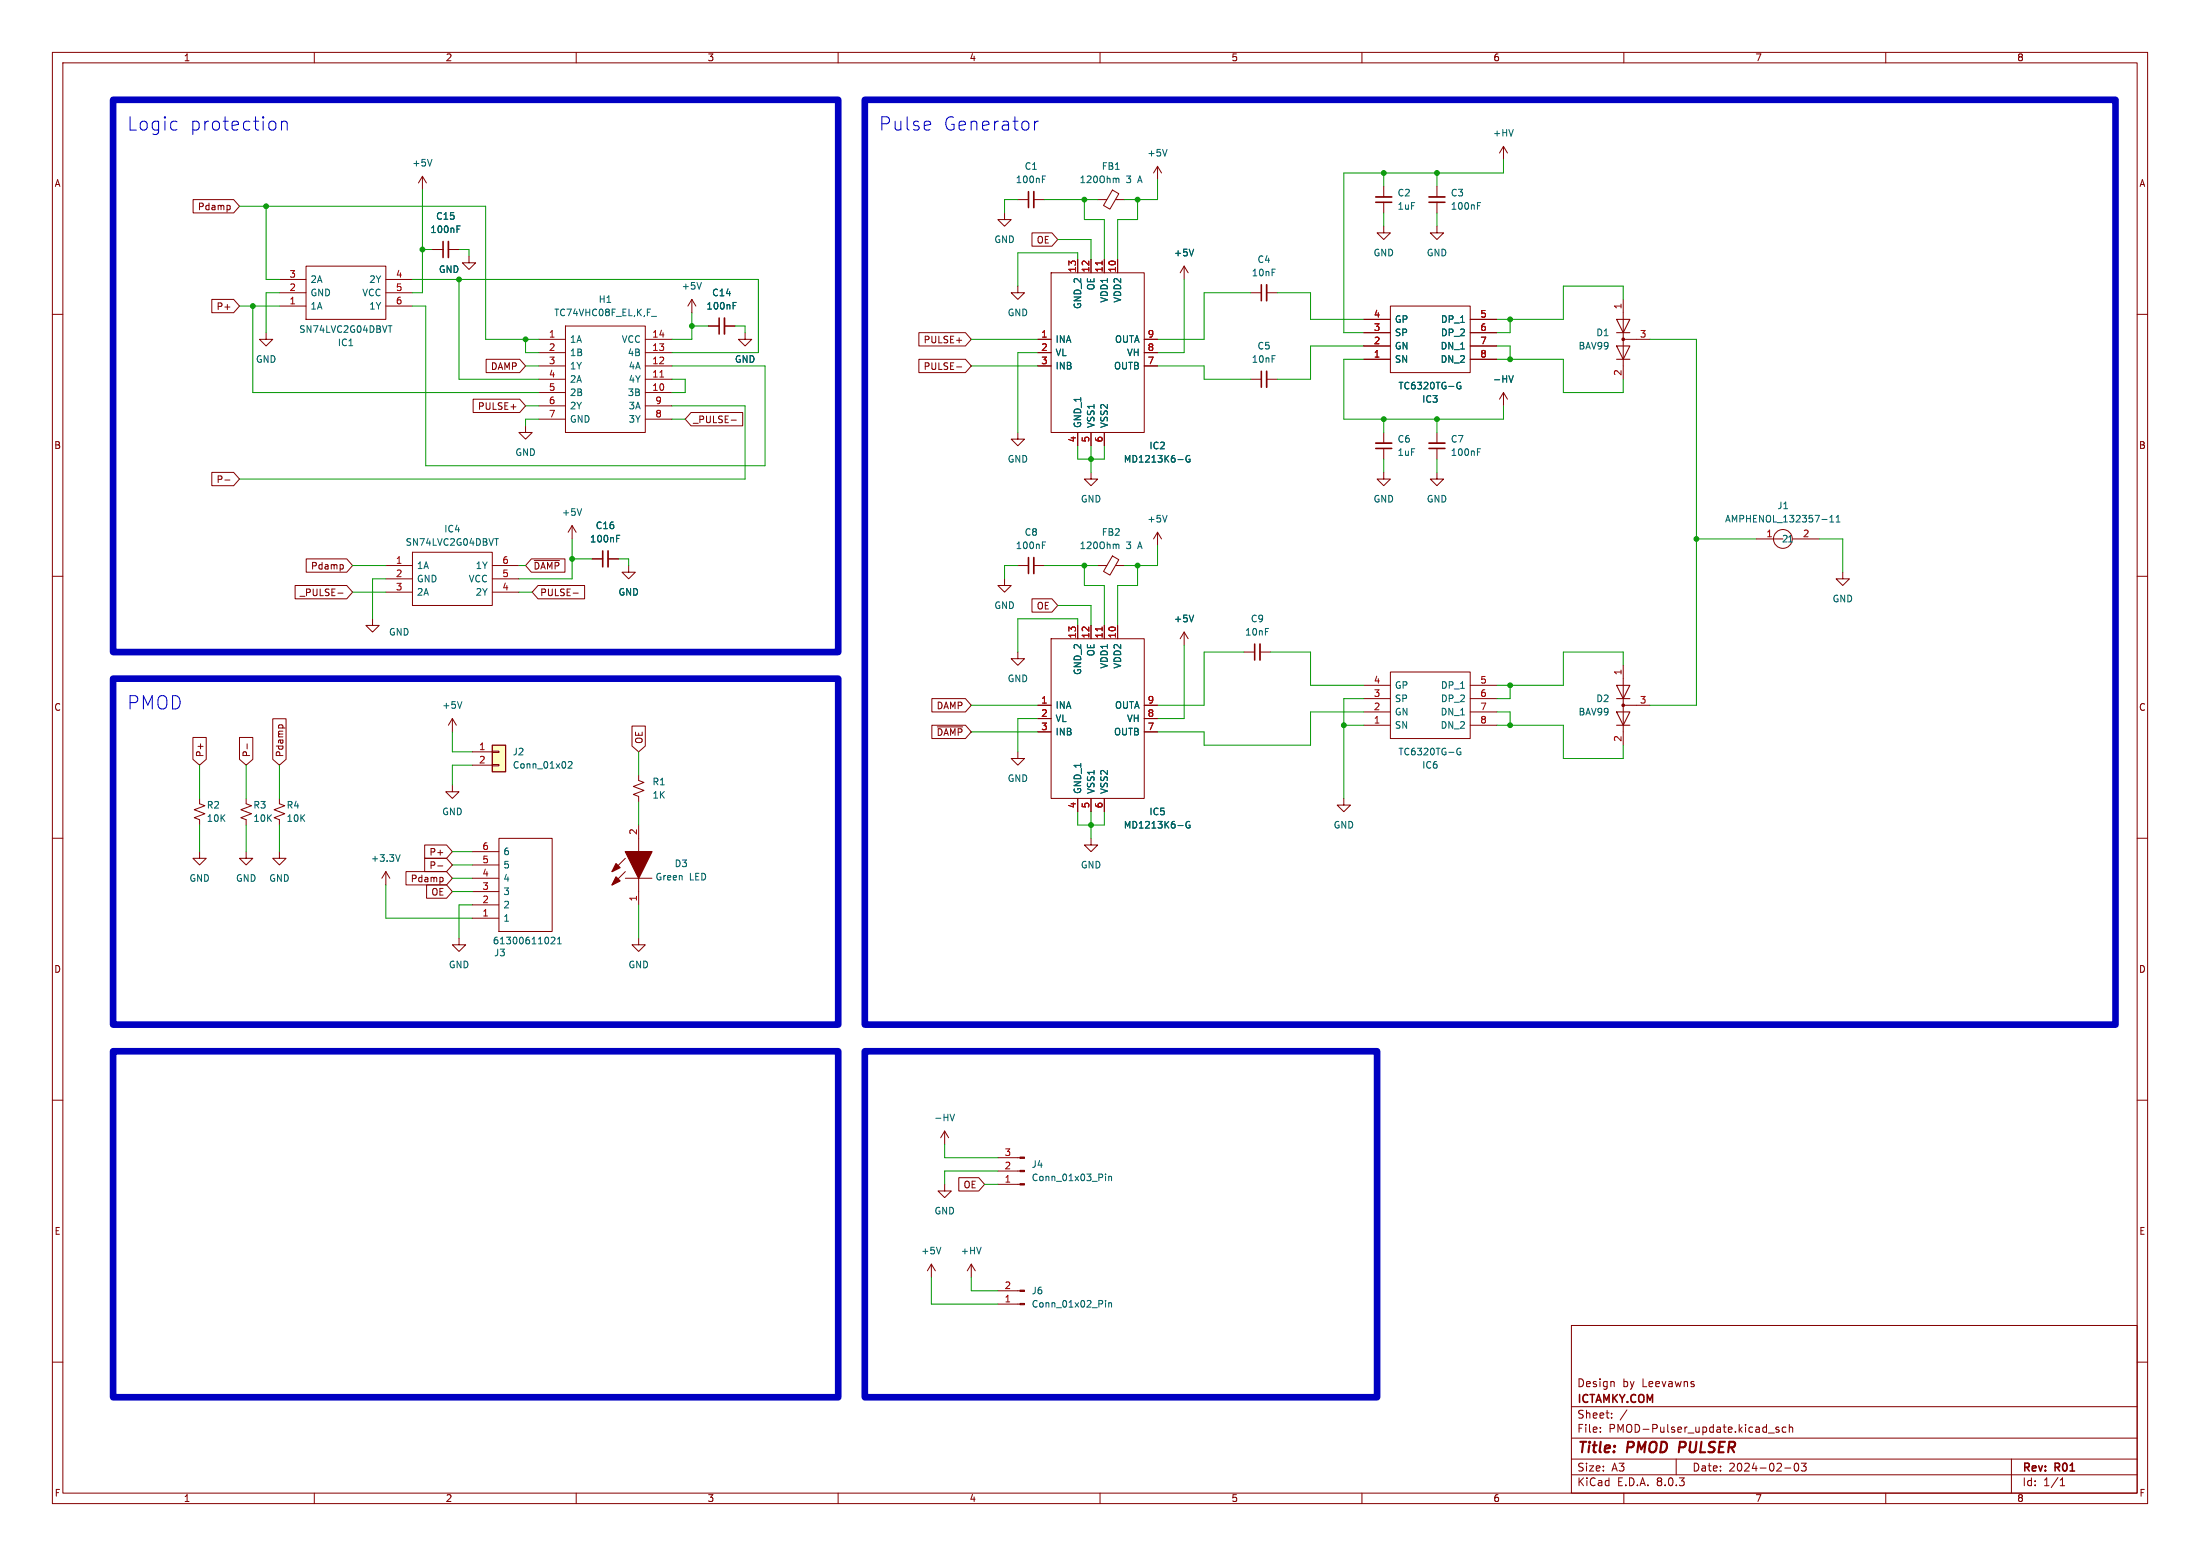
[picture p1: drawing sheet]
<svg xmlns="http://www.w3.org/2000/svg" width="420mm" height="297mm" viewBox="0 0 420 297" stroke-linecap="round" stroke-linejoin="round" font-family="sans-serif">
<g fill="none" stroke="#840000" stroke-width=".19">
<path d="M10 10h400v277h-400zM12 12h396v273h-396zM60 10v2M110 10v2M160 10v2M210 10v2M260 10v2M310 10v2M360 10v2M10 60h2M408 60h2M10 110h2"/>
<path d="M109.2 100.3l-.7 1.3M109.2 100.3v2.6M109.2 100.3l.8 1.3M408 110h2M10 160h2M53.3 152.4v1l1.1 .4-2.1 .8 2.1 .7-2.1 .8 1 .4v1M408 160h2M47 162.6v1.2h1.3l-1.3 1.3-1.3-1.3h1.3M53.3 162.6v1.2h1.3l-1.3 1.3-1.2-1.3h1.2M73.7 166.4l-.8 1.2M73.7 166.4v2.5M73.7 166.4l.7 1.2"/>
<path d="M208.3 160v1.3h1.2l-1.2 1.3-1.3-1.3h1.3M10 210h2M408 210h2M180.3 226.1v1.2h1.3l-1.3 1.3-1.2-1.3h1.2M10 260h2M177.8 241.3l-.8 1.3M177.8 241.3v2.5M177.8 241.3l.8 1.3M185.4 241.3l-.7 1.3M185.4 241.3v2.5M185.4 241.3l.8 1.3M190.5 246.4h4.2"/>
<path d="M190.5 248.9h4.2M300 253h108v32h-108zM408 260h2M300 278.5h108M300 274.5h108M300 268.5h108M305.5 273.2v.2M305.5 272.5v.1M307.7 270.5v.2M307.7 269.8v.1M307.9 263.7l.3 .2v.8M310.6 269.1l-1.3 1.9"/>
<path d="M320 278.5v3M337.6 273.5h1.1M339.6 272.5l-.4-.1-.2 .2 .1 .2 .5 .2v.3h-.6M340.9 272.5l-.4-.1-.3 .3 .2 .6h.5M341.6 272.5l.2-.1 .4 .1v.9M341.6 271.9v1.5M342.7 279.4l.2-.1a.8 .8 0 0 1 .5 .7 .8 .8 0 0 1-.5 .8 1 1 0 0 1-.2-1.4zM343.9 279.3h.9l-.5 .6 .4 .1v.6l-.2 .2-.6-.2M384 278.5v6.5M60 285v2M110 285v2M160 285v2"/>
<path d="M210 285v2M260 285v2M300 281.5h108M310 285v2M340.7 280.2h1.2M360 285v2M393.3 283.6h.9M393.3 282.5l.4-.4v1.5"/>
</g>
<path d="M320.7 275.2l-.2 2" fill="none" stroke="#840000" stroke-width=".4"/>
<g fill="#840000" stroke="#840000" stroke-width=".19">
<path d="M194.7 246.3h.9v.2h-.9z"/>
<path d="M194.7 248.8h.9v.2h-.9z"/>
</g>
<path d="M111 97.1l-.4 1.3M76.4 163.1l-.4 1.3M179.6 238.1l-.4 1.2M211.1 248.2v.2M211.1 248.7v.8M211.7 248.7v.8M211.7 248.8l.1-.1h.3l.1 .8" fill="none" stroke="#006464" stroke-width=".19"/>
<path d="M94 142.2h2.5v5.1h-2.5z" fill="#ffffc2"/>
<g fill="none" stroke="#840000" stroke-width=".19">
<path d="M36.9 38.1h7.7l1.1 1.3-1.1 1.2h-7.7zM43.8 39.3l.1 .1-.1 .6M80.6 33.7l-.7 1.2M80.6 33.7v2.5M80.6 33.7l.8 1.2M194.3 38.1h2M197.4 38.1h2M209.5 38.1h1.8M212.4 36.3l1.2 .7-1.7 2.9-1.2-.7zM213 38.1h1.6M221 31.8v2.5M221 31.8l-.8 1.2"/>
<path d="M221 31.8l.7 1.2M264.2 35.6v2M264.2 38.6v2M274.3 35.6v2M274.3 38.6v2M287 27.9l-.7 1.3M287 27.9v2.6M287 27.9l.8 1.3M40.4 57.1h4.2l1.1 1.3-1.1 1.3h-4.2zM53.3 58.4h5.1M53.3 55.9h5.1M53.3 53.3h5.1"/>
<path d="M58.4 50.8h15.3v10.2h-15.3zM73.7 58.4h5M73.7 55.9h5M73.7 53.3h5M82.5 47.6h2.1M85.6 47.6h2M89.5 48.9v1.3h1.3l-1.3 1.2-1.2-1.2h1.2M132.1 57.2l-.8 1.2M132.1 57.2v2.5M132.1 57.2l.7 1.2M191.8 40.6v1.3h1.2l-1.2 1.3-1.3-1.3h1.3M194.3 54.6v1.3h1.3l-1.3 1.3-1.3-1.3h1.3"/>
<path d="M197 44.4h3.8l1.1 1.3-1.1 1.3h-3.8zM200.7 52.1h17.7v30.5h-17.7zM205.7 49.5v2.6M208.3 49.5v2.6M210.8 49.5v2.6M213.4 49.5v2.6M226.1 50.8v2.5M226.1 50.8l-.8 1.3M226.1 50.8l.7 1.3M238.8 55.9h2M241.8 55.9h2M264.2 43.2v1.3h1.2l-1.2 1.2-1.3-1.2h1.3"/>
<path d="M265.4 58.4h15.3v12.7h-15.3zM274.3 43.2v1.3h1.3l-1.3 1.2-1.3-1.2h1.3M309.9 57.2v15.2M50.8 63.5v1.3h1.3l-1.3 1.2-1.3-1.2h1.3M90.3 76.2h8.9l1.1 1.3-1.1 1.2h-8.9zM92.8 68.6h6.4l1.1 1.3-1.1 1.2h-6.4zM102.9 64.8h5M102.9 72.4h5M102.9 74.9h5M102.9 69.9h5M102.9 67.3h5M102.9 77.5h5"/>
<path d="M107.9 62.2h15.3v20.4h-15.3zM123.2 64.8h5.1M123.2 72.4h5.1M123.2 74.9h5.1M123.2 69.9h5.1M123.2 67.3h5.1M123.2 77.5h5.1M131.9 78.7h9.9v2.6h-9.9l-1.1-1.3zM135.3 62.2h2M138.3 62.2h2M142.2 63.5v1.3h1.3l-1.3 1.2-1.2-1.2h1.2M175.4 63.5h8.9l1.1 1.3-1.1 1.2h-8.9z"/>
<path d="M175.4 68.6h8.9l1.1 1.3-1.1 1.2h-8.9zM182.6 70h1M198.1 64.8h2.6M198.1 69.9h2.6M198.1 67.3h2.6M218.4 64.8h2.6M218.4 69.9h2.6M218.4 67.3h2.6M238.8 72.4h2M241.8 72.4h2M260.3 68.6h5.1M260.3 66h5.1"/>
<path d="M260.3 63.5h5.1M260.3 61h5.1M280.7 68.6h5M280.7 66h5M280.7 63.5h5M280.7 61h5M287 74.9v2.6M287 74.9l-.7 1.3M287 74.9l.8 1.3M309.9 64.8h5.1M40.4 90.2h4.2l1.1 1.2-1.1 1.3h-4.2zM42.9 91.6h1"/>
<path d="M100.3 81.3v1.3h1.3l-1.3 1.2-1.2-1.2h1.2M102.9 80h5M123.2 80h5.1M139.6 80.2h1M194.3 82.6v1.2h1.3l-1.3 1.3-1.3-1.3h1.3M205.7 82.6v2.5M208.3 90.2v1.2h1.2l-1.2 1.3-1.3-1.3h1.3M208.3 82.6v2.5M210.8 82.6v2.5M264.2 90.2v1.2h1.2l-1.2 1.3-1.3-1.3h1.3M264.2 82.6v2M264.2 85.6v2"/>
<path d="M274.3 90.2v1.2h1.3l-1.3 1.3-1.3-1.3h1.3M274.3 82.6v2M274.3 85.6v2M56.3 111.8h9.9l1.1 1.2-1.1 1.3h-9.9zM58.5 106.7h7.7l1.1 1.3-1.1 1.2h-7.7zM64.5 113.2h1M65.4 107.8l.1 .2-.1 .6M71.1 118.1v1.3h1.3l-1.3 1.3-1.3-1.3h1.3M73.7 108h5M73.7 110.5h5M73.7 113h5M78.7 105.4h15.3v10.2h-15.3z"/>
<path d="M94 108h5.1M94 110.5h5.1M94 113h5.1M101.4 106.7h6.5v2.5h-6.5l-1.1-1.2zM102 107h4.8M102.7 111.8h8.9v2.5h-8.9l-1.1-1.3zM109.4 113.2h1M113 106.7h2.1M116.1 106.7h2M120 108v1.2h1.3l-1.3 1.3-1.3-1.3h1.3M191.8 110.5v1.3h1.2l-1.2 1.2-1.3-1.2h1.3M194.3 108h2"/>
<path d="M197 114.3h3.8l1.1 1.3-1.1 1.2h-3.8zM197.4 108h2M205.7 119.4v2.5M208.3 119.4v2.5M209.5 108h1.8M210.8 119.4v2.5M212.4 106.1l1.2 .7-1.7 3-1.2-.7zM213 108h1.6M213.4 119.4v2.5M221 101.6l-.8 1.3M221 101.6v2.5M221 101.6l.7 1.3"/>
<path d="M335.3 102.9h5.1M342.3 102.9h5M351.8 109.2v1.3h1.3l-1.3 1.3-1.3-1.3h1.3M52.1 137.2h2.5v7.7l-1.3 1.2-1.2-1.2zM53.2 138.5l.2-.1 .5 .1M86.4 137.2l-.8 1.2M86.4 137.2v2.5M86.4 137.2l.7 1.2M120.6 138.6h2.6v3.8l-1.3 1.1-1.3-1.1zM177.9 138.4h6.4l1.1 1.3-1.1 1.3h-6.4zM177.9 133.3h6.4l1.1 1.3-1.1 1.3h-6.4zM178.9 138.7h4.9"/>
<path d="M194.3 124.5v1.2h1.3l-1.3 1.3-1.3-1.3h1.3M198.1 134.6h2.6M198.1 137.2h2.6M198.1 139.7h2.6M200.7 121.9h17.7v30.5h-17.7zM218.4 134.6h2.6M218.4 137.2h2.6M218.4 139.7h2.6M226.1 120.7l-.8 1.2M226.1 120.7v2.5M226.1 120.7l.7 1.2M237.5 124.5h2"/>
<path d="M240.5 124.5h2.1M260.3 138.4h5.1M260.3 135.9h5.1M260.3 133.4h5.1M260.3 130.8h5.1M265.4 128.3h15.3v12.7h-15.3zM280.7 138.4h5M280.7 135.9h5M280.7 133.4h5M280.7 130.8h5M309.9 127v15.2M309.9 134.6h5.1"/>
<path d="M36.8 140.8h2.6v4.1l-1.3 1.2-1.3-1.2zM38.1 152.4v1l1 .4-2 .8 2 .7-2 .8 1 .4v1M45.7 140.8h2.6v4.1l-1.3 1.2-1.3-1.2zM47 152.4v1l1 .4-2 .8 2 .7-2 .8 1 .4v1M47.2 142v.9M86.4 149.9v1.2h1.2l-1.2 1.3-1.3-1.3h1.3M90.2 143.5h3.8M90.2 146.1h3.8M94 145.9h1.2v.3h-1.2zM94 143.4h1.2v.2h-1.2zM121.9 148v1l1 .4-2 .7 2 .8-2 .7 1 .4v1M121.9 157.5v5.1"/>
<path d="M194.3 143.5v1.3h1.3l-1.3 1.3-1.3-1.3h1.3M205.7 152.4v2.5M208.3 152.4v2.5M210.8 152.4v2.5M256.5 152.4v1.3h1.3l-1.3 1.2-1.2-1.2h1.2M38.1 162.6v1.2h1.3l-1.3 1.3-1.3-1.3h1.3M77.5 166.4h7.7l1.2 1.2-1.2 1.3h-7.7zM81.1 163.8h4.1l1.2 1.3-1.2 1.3h-4.1zM81.1 161.3h4.1l1.2 1.3-1.2 1.2h-4.1zM81.4 168.9h3.8l1.2 1.3-1.2 1.3h-3.8zM83.6 165.3h.9M84.5 167.5l.1 .2-.1 .5"/>
<path d="M87.6 179.1v1.2h1.3l-1.3 1.3-1.2-1.3h1.2M90.2 167.6h5M90.2 175.3h5M90.2 172.7h5M90.2 170.2h5M90.2 165.1h5M90.2 162.6h5M95.2 160h10.2v17.8h-10.2zM119.4 167.6h5.1M119.4 166.4l-2.6 2.5M119.4 163.8l-2.6 2.6M121.9 179.1v1.2h1.3l-1.3 1.3-1.3-1.3h1.3"/>
<path d="M121.9 167.6v5.1M180.3 215.9l-.7 1.3M180.3 215.9v2.5M180.3 215.9l.8 1.3M183 224.8h3.8l1.2 1.3-1.2 1.2h-3.8zM190.5 221h4.2M190.5 223.5h4.2M190.5 226.1h4.2"/>
<circle cx="340.4" cy="102.9" r="1.8"/>
</g>
<path d="M94 142.2h2.5v5.1h-2.5z" fill="none" stroke="#840000" stroke-width=".25"/>
<g fill="none" stroke="#006464" stroke-width=".19">
<path d="M82.5 30.4l-.5 1.3M199 34.2h.4M199 33.6h.6M213.2 34l.4 .2v.7M222.8 28.5l-.4 1.3M282.1 39.3h.4M282.1 38.7h.6M87.2 43.7h.5M87.2 43.1h.6M133.9 53.9l-.4 1.3M139.9 58.3h.5M139.9 57.7h.7"/>
<path d="M227.9 47.6l-.4 1.2M74.1 62.2h.7M124.4 60.4h.9M278.8 73a.59 .59 0 0 0-.7 .6 .59 .59 0 0 0 .7 .6l.1-.5h-.3M288.9 71.7l-.4 1.3M222.8 98.4l-.4 1.2M224.9 87.7h.9M227.1 87a.59 .59 0 0 0-.7 .6 .59 .59 0 0 0 .7 .5l.1-.4h-.3M282.1 86.3h.4M282.1 85.7h.6M349.3 99.6h.8M349.3 98.7l.4-.3v1.2"/>
<path d="M350.5 99.6h.8M350.5 98.7l.4-.3v1.2M94.4 102.8h.8M117.7 102.8h.4M117.7 102.2h.6M199 104.1h.4M199 103.4h.6M213.2 103.9l.4 .2v.6M227.9 117.4l-.4 1.3M88.2 133.9l-.4 1.3M108.5 145.5l.5-.1 .2 .3-.8 .9h.8M224.9 157.6h.9"/>
<path d="M227.1 156.9a.59 .59 0 0 0-.7 .5 .59 .59 0 0 0 .7 .6l.1-.5h-.3M278.8 142.9a.59 .59 0 0 0-.7 .6 .59 .59 0 0 0 .7 .5l.1-.5h-.3M105.2 179l.5-.1 .2 .4-.7 .9h.7M106.4 179.3l.4-.4v1.3M106.4 180.2h.8M182.2 212.7l-.4 1.2M211.1 224.1v.1M211.1 224.5v.9M211.7 224.5v.9M211.7 224.6l.1-.1 .3 .1 .1 .8"/>
</g>
<g fill="#840000" stroke="#840000" stroke-width=".25">
<path d="M119.4 162.6h5.1l-2.6 5z"/>
<path d="M117.6 167.4l.8 .7-1.6 .8z"/>
<path d="M117.6 164.8l.8 .8-1.6 .8z"/>
</g>
<path d="M308.6 63.5h2.5M308.6 68.6h2.5M308.6 61h2.5l-1.2 2.5zM308.6 66h2.5l-1.2 2.6zM308.6 133.4h2.5M308.6 138.4h2.5M308.6 130.8h2.5l-1.2 2.6zM308.6 135.9h2.5l-1.2 2.5z" fill="none" stroke="#840000" stroke-width=".2"/>
<g fill="#840000" stroke="#840000" stroke-width=".19">
<path d="M194.7 220.9h.9v.2h-.9z"/>
<path d="M194.7 223.4h.9v.2h-.9z"/>
<path d="M194.7 225.9h.9v.3h-.9z"/>
<circle cx="309.9" cy="134.6" r=".25"/>
<circle cx="309.9" cy="64.8" r=".25"/>
</g>
<path d="M197.4 36.6v3M262.6 37.6h3.1M272.8 37.6h3M85.6 46.1v3M241.8 54.4v3M138.3 60.7v3.1M241.8 70.9v3M262.6 84.6h3.1M272.8 84.6h3M116.1 105.2v3M197.4 106.4v3.1M240.5 122.9v3.1" fill="none" stroke="#840000" stroke-width=".33"/>
<path d="M196.3 36.6v3M262.6 38.6h3.1M272.8 38.6h3M84.6 46.1v3M240.8 54.4v3M137.3 60.7v3.1M240.8 70.9v3M262.6 85.6h3.1M272.8 85.6h3M115.1 105.2v3M196.3 106.4v3.1M239.5 122.9v3.1" fill="none" stroke="#840000" stroke-width=".3"/>
<path d="M210.4 49.8v.8M126 72h.7M210.4 119.7v.7" fill="none" stroke="#a90000" stroke-width=".19"/>
<path d="M33.5 23.1l.3 .2M33.8 24.7l-.3 .1M52.5 23.4l.2 .2-.2 1M53.7 23.1v1.7M53.7 23.4a.63 .63 0 0 1 1.1 .1v1.3M177.5 23.3l.2 .4-1.3 .3M197.5 23.1v1.7M198.2 23.1a.65 .65 0 0 0-.7 .5" fill="none" stroke="#0000c2" stroke-width=".19"/>
<path d="M21.6 19.1h138.4v105.4h-138.4zM165.1 19.1h238.8v176.5h-238.8zM21.6 129.5h138.4v66.1h-138.4zM21.6 200.7h138.4v66h-138.4zM165.1 200.7h97.8v66h-97.8z" fill="none" stroke="#0000c2" stroke-width="1.3"/>
<g fill="none" stroke="#009600" stroke-width=".19">
<path d="M45.7 39.4h47v25.4h10.2M50.8 39.4v13.9h2.5M80.6 36.2v19.7h-1.9M194.3 38.1h-2.5v2.5M199.4 38.1h10.1M207 38.1v3.8h3.8v7.6M217.2 38.1v3.8h-3.8v7.6M221 34.3v3.8h-6.4M264.2 33v2.6M274.3 33v2.6M287 30.5v2.5h-30.5v30.5h3.8M45.7 58.4h7.6"/>
<path d="M48.3 58.4v16.5h54.6M53.3 55.9h-2.5v7.6M78.7 53.3h66.1v14h-16.5M78.7 58.4h2.6v30.5h64.7v-19h-17.7M80.6 47.6h1.9M87.6 53.3v19.1h15.3M87.6 47.6h1.9v1.3M132.1 59.7v5.1h-3.8M201.9 45.7h6.4v3.8M205.7 49.5v-1.2h-11.4v6.3M226.1 53.3v14h-5.1M238.8 55.9h-8.9v8.9h-8.9"/>
<path d="M243.8 55.9h6.4v5.1h10.1M264.2 40.6v2.6M274.3 40.6v2.6M309.9 57.2v-2.6h-11.5v6.4h-12.7M100.3 64.8v2.5h2.6M100.3 77.5h2.6M100.3 69.9h2.6M128.3 72.4h2.5v2.5h-2.5M128.3 77.5h13.9v13.9h-96.5M132.1 62.2h3.2M140.3 62.2h1.9v1.3M185.4 64.8h12.7"/>
<path d="M185.4 69.9h12.7M198.1 67.3h-3.8v15.3M221 69.9h8.9v2.5h8.9M260.3 68.6h-3.8v11.4h30.5v-2.5M260.3 66h-10.1v6.4h-6.4M285.7 68.6h12.7v6.3h11.5v-2.5M285.7 66h2.6v2.6M288.3 61v2.5h-2.6M315 64.8h8.8v69.8h-8.8M102.9 80h-2.6v1.3M128.3 80h2.5M205.7 85.1v2.5h5.1v-2.5"/>
<path d="M208.3 85.1v5.1M264.2 80v2.6M264.2 87.6v2.6M274.3 80v2.6M274.3 87.6v2.6M67.3 108h6.4M67.3 113h6.4M73.7 110.5h-2.6v7.6M99.1 108h1.2M99.1 113h2.5M109.2 106.7h3.8M109.2 102.9v7.6h-10.1"/>
<path d="M118.1 106.7h1.9v1.3M194.3 108h-2.5v2.5M199.4 108h10.1M201.9 115.6h6.4v3.8M205.7 119.4v-1.3h-11.4v6.4M207 108v3.8h3.8v7.6M217.2 108v3.8h-3.8v7.6M221 104.1v3.9h-6.4M323.8 102.9h11.5M347.3 102.9h4.5v6.3M86.4 139.7v3.8h3.8M185.4 134.6h12.7"/>
<path d="M185.4 139.7h12.7M198.1 137.2h-3.8v6.3M226.1 123.2v14h-5.1M237.5 124.5h-7.6v10.1h-8.9M242.6 124.5h7.6v6.3h10.1M256.5 138.4h3.8M260.3 135.9h-10.1v6.3h-20.3v-2.5h-8.9M260.3 133.4h-3.8v19M285.7 138.4h12.7v6.4h11.5v-2.6M285.7 135.9h2.6v2.5M288.3 130.8v2.6h-2.6M309.9 127v-2.5h-11.5v6.3h-12.7"/>
<path d="M38.1 146.1v6.3M38.1 157.5v5.1M47 146.1v6.3M47 157.5v5.1M53.3 146.1v6.3M53.3 157.5v5.1M90.2 146.1h-3.8v3.8M121.9 143.5v4.5M121.9 153v4.5M205.7 154.9v2.6h5.1v-2.6M208.3 154.9v5.1M73.7 168.9v6.4h16.5"/>
<path d="M86.4 170.2h3.8M86.4 167.6h3.8M86.4 165.1h3.8M86.4 162.6h3.8M90.2 172.7h-2.6v6.4M121.9 172.7v6.4M180.3 218.4v2.6h10.2M188 226.1h2.5M190.5 223.5h-10.2v2.6M177.8 243.8v5.1h12.7M185.4 243.8v2.6h5.1"/>
</g>
<g fill="#009600" stroke="#009600" stroke-width=".19">
<circle cx="50.8" cy="39.4" r=".46"/>
<circle cx="48.3" cy="58.4" r=".46"/>
<circle cx="80.6" cy="47.6" r=".46"/>
<circle cx="207" cy="38.1" r=".46"/>
<circle cx="217.2" cy="38.1" r=".46"/>
<circle cx="109.2" cy="106.7" r=".46"/>
<circle cx="208.3" cy="87.6" r=".46"/>
<circle cx="132.1" cy="62.2" r=".46"/>
<circle cx="87.6" cy="53.3" r=".46"/>
<circle cx="100.3" cy="64.8" r=".46"/>
<circle cx="208.3" cy="157.5" r=".46"/>
<circle cx="217.2" cy="108" r=".46"/>
<circle cx="207" cy="108" r=".46"/>
<circle cx="274.3" cy="33" r=".46"/>
<circle cx="264.2" cy="33" r=".46"/>
<circle cx="264.2" cy="80" r=".46"/>
<circle cx="274.3" cy="80" r=".46"/>
<circle cx="323.8" cy="102.9" r=".46"/>
<circle cx="288.3" cy="130.8" r=".46"/>
<circle cx="288.3" cy="138.4" r=".46"/>
<circle cx="256.5" cy="138.4" r=".46"/>
<circle cx="288.3" cy="61" r=".46"/>
<circle cx="288.3" cy="68.6" r=".46"/>
</g>
<g font-size="3.5" fill="#0000c2">
<text x="24.1" y="25.2">Logic</text>
<text x="36.1" y="25.2">protection</text>
<text x="167.6" y="25.2">Pulse</text>
<text x="179.9" y="25.2">Generator</text>
<text x="24.1" y="135.6">PMOD</text>
</g>
<g font-size="2.8" fill="#840000">
<text x="301" y="277.9">Title:</text>
<text x="310.6" y="277.9">PMOD</text>
<text x="321.4" y="277.9">PULSER</text>
</g>
<g font-size="2.1" fill="#840000">
<text x="301" y="268.2">ICTAMKY.COM</text>
<text x="301" y="265">Design</text>
<text x="309.7" y="265">by</text>
<text x="313.5" y="265">Leevawns</text>
<text x="301" y="273.7">File:</text>
<text x="301" y="271">Sheet:</text>
<text x="307.1" y="273.7">PMOD-Pulser_update.kicad_sch</text>
<text x="301" y="281.1">Size:</text>
<text x="307.6" y="281.1">A3</text>
<text x="323" y="281.1">Date:</text>
<text x="330" y="281.1">2024-02-03</text>
<text x="386" y="281.3">Rev:</text>
<text x="392.4" y="281.3">R01</text>
<text x="301" y="283.9">KiCad</text>
<text x="308.7" y="283.9">E.D.A.</text>
<text x="316.3" y="283.9">8.0.3</text>
<text x="386" y="283.9">Id:</text>
<text x="390.1" y="283.9">1/1</text>
</g>
<g font-size="1.8" fill="#840000">
<text x="35" y="11.9">1</text>
<text x="85" y="11.9">2</text>
<text x="135" y="11.9">3</text>
<text x="185" y="11.9">4</text>
<text x="235" y="11.9">5</text>
<text x="285" y="11.9">6</text>
<text x="335" y="11.9">7</text>
<text x="385" y="11.9">8</text>
<text x="10.3" y="35.9">A</text>
<text x="408.3" y="35.9">A</text>
<text x="37.7" y="40.3">Pdamp</text>
<text x="197.8" y="46.7">OE</text>
<text x="41.2" y="59.4">P+</text>
<text x="176.2" y="65.7">PULSE+</text>
<text x="93.6" y="70.8">DAMP</text>
<text x="176.2" y="70.8">PULSE-</text>
<text x="91.1" y="78.4">PULSE+</text>
<text x="132.2" y="81">_PULSE-</text>
<text x="10.3" y="85.9">B</text>
<text x="408.2" y="85.9">B</text>
<text x="41.2" y="92.4">P-</text>
<text x="57.2" y="114">_PULSE-</text>
<text x="59.3" y="108.9">Pdamp</text>
<text x="101.8" y="108.9">~{DAMP}</text>
<text x="103" y="114">PULSE-</text>
<text x="197.8" y="116.5">OE</text>
<text x="10.3" y="135.9">C</text>
<text x="178.7" y="135.6">DAMP</text>
<text x="408.2" y="135.9">C</text>
<text x="122.9" y="142.1" transform="rotate(-90 122.9 142.1)">OE</text>
<text x="178.7" y="140.7">~{DAMP}</text>
<text x="39.1" y="144.6" transform="rotate(-90 39.1 144.6)">P+</text>
<text x="47.9" y="144.6" transform="rotate(-90 47.9 144.6)">P-</text>
<text x="54.3" y="144.6" transform="rotate(-90 54.3 144.6)">Pdamp</text>
<text x="81.9" y="166.1">P-</text>
<text x="81.9" y="163.5">P+</text>
<text x="78.3" y="168.6">Pdamp</text>
<text x="82.2" y="171.1">OE</text>
<text x="10.3" y="185.9">D</text>
<text x="408.2" y="185.9">D</text>
<text x="183.8" y="227">OE</text>
<text x="10.3" y="235.9">E</text>
<text x="408.3" y="235.9">E</text>
<text x="10.3" y="285.9">F</text>
<text x="35" y="286.9">1</text>
<text x="85" y="286.9">2</text>
<text x="135" y="286.9">3</text>
<text x="185" y="286.9">4</text>
<text x="235" y="286.9">5</text>
<text x="285" y="286.9">6</text>
<text x="335" y="286.9">7</text>
<text x="385" y="286.9">8</text>
<text x="408.3" y="285.9">F</text>
</g>
<g font-size="1.8" fill="#006464">
<text x="284.9" y="26.3">+HV</text>
<text x="78.6" y="32">+5V</text>
<text x="193.8" y="35.2">100nF</text>
<text x="195.5" y="32.6">C1</text>
<text x="206" y="35.2">120Ohm</text>
<text x="210.2" y="32.6">FB1</text>
<text x="215" y="35.2">3</text>
<text x="217.4" y="35.2">A</text>
<text x="218.9" y="30.1">+5V</text>
<text x="266.7" y="37.7">C2</text>
<text x="266.7" y="40.2">1uF</text>
<text x="276.9" y="37.7">C3</text>
<text x="276.9" y="40.2">100nF</text>
<text x="82.1" y="44.7">100nF</text>
<text x="83.2" y="42.1">C15</text>
<text x="189.7" y="46.6">GND</text>
<text x="83.7" y="52.3">GND</text>
<text x="224" y="49.1">+5V</text>
<text x="238.9" y="52.9">10nF</text>
<text x="240" y="50.4">C4</text>
<text x="262.1" y="49.1">GND</text>
<text x="272.3" y="49.1">GND</text>
<text x="59.2" y="59.3">1A</text>
<text x="59.2" y="56.7">GND</text>
<text x="59.2" y="54.2">2A</text>
<text x="69.1" y="56.7">VCC</text>
<text x="70.4" y="54.2">2Y</text>
<text x="70.4" y="59.3">1Y</text>
<text x="114.2" y="58">H1</text>
<text x="130" y="55.5">+5V</text>
<text x="134.8" y="59.3">100nF</text>
<text x="135.9" y="56.7">C14</text>
<text x="206.6" y="59.1" transform="rotate(-90 206.6 59.1)">GND_2</text>
<text x="209.1" y="55.5" transform="rotate(-90 209.1 55.5)">OE</text>
<text x="211.7" y="57.9" transform="rotate(-90 211.7 57.9)">VDD1</text>
<text x="214.2" y="57.9" transform="rotate(-90 214.2 57.9)">VDD2</text>
<text x="57" y="63.7">SN74LVC2G04DBVT</text>
<text x="105.7" y="60.6">TC74VHC08F_EL,K,F_</text>
<text x="108.7" y="65.6">1A</text>
<text x="118.6" y="65.6">VCC</text>
<text x="192.3" y="60.6">GND</text>
<text x="201.4" y="65.6">INA</text>
<text x="212.8" y="65.6">OUTA</text>
<text x="266.2" y="64.4">SP</text>
<text x="266.2" y="61.8">GP</text>
<text x="275" y="61.8">DP_1</text>
<text x="275" y="64.4">DP_2</text>
<text x="304.6" y="64.4">D1</text>
<text x="48.8" y="69.4">GND</text>
<text x="64.4" y="66.3">IC1</text>
<text x="108.7" y="68.2">1B</text>
<text x="108.7" y="70.7">1Y</text>
<text x="119.7" y="68.2">4B</text>
<text x="119.9" y="70.7">4A</text>
<text x="140.2" y="69.4">GND</text>
<text x="201.4" y="68.2">VL</text>
<text x="201.4" y="70.7">INB</text>
<text x="212.6" y="70.7">OUTB</text>
<text x="215.1" y="68.2">VH</text>
<text x="238.9" y="69.4">10nF</text>
<text x="240" y="66.9">C5</text>
<text x="266.2" y="69.4">SN</text>
<text x="266.2" y="66.9">GN</text>
<text x="274.9" y="66.9">DN_1</text>
<text x="274.9" y="69.4">DN_2</text>
<text x="301.3" y="66.9">BAV99</text>
<text x="108.7" y="73.3">2A</text>
<text x="108.7" y="75.8">2B</text>
<text x="119.7" y="75.8">3B</text>
<text x="119.9" y="73.3">4Y</text>
<text x="266.9" y="74.5">TC6320TG-G</text>
<text x="271.4" y="77.1">IC3</text>
<text x="284.9" y="73.3">-HV</text>
<text x="108.7" y="78.3">2Y</text>
<text x="108.7" y="80.9">GND</text>
<text x="119.9" y="80.9">3Y</text>
<text x="119.9" y="78.3">3A</text>
<text x="206.6" y="81.8" transform="rotate(-90 206.6 81.8)">GND_1</text>
<text x="209.1" y="81.8" transform="rotate(-90 209.1 81.8)">VSS1</text>
<text x="211.7" y="81.8" transform="rotate(-90 211.7 81.8)">VSS2</text>
<text x="98.3" y="87.2">GND</text>
<text x="192.3" y="88.5">GND</text>
<text x="214.4" y="88.5">MD1213K6-G</text>
<text x="219.3" y="86">IC2</text>
<text x="266.7" y="84.7">C6</text>
<text x="266.7" y="87.2">1uF</text>
<text x="276.9" y="84.7">C7</text>
<text x="276.9" y="87.2">100nF</text>
<text x="84.7" y="101.8">IC4</text>
<text x="107.2" y="98.7">+5V</text>
<text x="113.6" y="101.2">C16</text>
<text x="206.2" y="96.1">GND</text>
<text x="218.9" y="99.9">+5V</text>
<text x="262.1" y="96.1">GND</text>
<text x="272.3" y="96.1">GND</text>
<text x="329.2" y="99.9">AMPHENOL_132357-11</text>
<text x="339.2" y="97.4">J1</text>
<text x="77.3" y="104.4">SN74LVC2G04DBVT</text>
<text x="112.5" y="103.7">100nF</text>
<text x="193.8" y="105">100nF</text>
<text x="195.5" y="102.5">C8</text>
<text x="206" y="105">120Ohm</text>
<text x="210.2" y="102.5">FB2</text>
<text x="215" y="105">3</text>
<text x="217.4" y="105">A</text>
<text x="340.1" y="103.7">21</text>
<text x="79.5" y="108.8">1A</text>
<text x="79.5" y="111.4">GND</text>
<text x="79.5" y="113.9">2A</text>
<text x="89.4" y="111.4">VCC</text>
<text x="90.7" y="113.9">2Y</text>
<text x="90.7" y="108.8">1Y</text>
<text x="118" y="113.9">GND</text>
<text x="189.7" y="116.4">GND</text>
<text x="224" y="119">+5V</text>
<text x="238.7" y="119">C9</text>
<text x="349.8" y="115.2">GND</text>
<text x="74.2" y="121.5">GND</text>
<text x="209.1" y="125.4" transform="rotate(-90 209.1 125.4)">OE</text>
<text x="237.6" y="121.5">10nF</text>
<text x="192.3" y="130.4">GND</text>
<text x="206.6" y="128.9" transform="rotate(-90 206.6 128.9)">GND_2</text>
<text x="211.7" y="127.7" transform="rotate(-90 211.7 127.7)">VDD1</text>
<text x="214.2" y="127.7" transform="rotate(-90 214.2 127.7)">VDD2</text>
<text x="266.2" y="131.7">GP</text>
<text x="275" y="131.7">DP_1</text>
<text x="84.3" y="135.5">+5V</text>
<text x="201.4" y="135.5">INA</text>
<text x="212.8" y="135.5">OUTA</text>
<text x="266.2" y="136.8">GN</text>
<text x="266.2" y="134.2">SP</text>
<text x="274.9" y="136.8">DN_1</text>
<text x="275" y="134.2">DP_2</text>
<text x="301.3" y="136.8">BAV99</text>
<text x="304.6" y="134.2">D2</text>
<text x="201.4" y="138">VL</text>
<text x="201.4" y="140.6">INB</text>
<text x="212.6" y="140.6">OUTB</text>
<text x="215.1" y="138">VH</text>
<text x="266.2" y="139.3">SN</text>
<text x="274.9" y="139.3">DN_2</text>
<text x="97.8" y="144.4">J2</text>
<text x="97.8" y="146.9">Conn_01x02</text>
<text x="192.3" y="149.5">GND</text>
<text x="266.9" y="144.4">TC6320TG-G</text>
<text x="271.4" y="146.9">IC6</text>
<text x="39.4" y="154.5">R2</text>
<text x="48.3" y="154.5">R3</text>
<text x="54.6" y="154.5">R4</text>
<text x="84.3" y="155.8">GND</text>
<text x="124.5" y="150.1">R1</text>
<text x="124.5" y="152.6">1K</text>
<text x="206.6" y="151.6" transform="rotate(-90 206.6 151.6)">GND_1</text>
<text x="209.1" y="151.6" transform="rotate(-90 209.1 151.6)">VSS1</text>
<text x="211.7" y="151.6" transform="rotate(-90 211.7 151.6)">VSS2</text>
<text x="219.3" y="155.8">IC5</text>
<text x="39.4" y="157.1">10K</text>
<text x="48.3" y="157.1">10K</text>
<text x="54.6" y="157.1">10K</text>
<text x="214.4" y="158.3">MD1213K6-G</text>
<text x="254.5" y="158.3">GND</text>
<text x="70.7" y="164.7">+3.3V</text>
<text x="96" y="166">5</text>
<text x="96" y="163.4">6</text>
<text x="128.7" y="165.7">D3</text>
<text x="206.2" y="166">GND</text>
<text x="36.1" y="168.5">GND</text>
<text x="45" y="168.5">GND</text>
<text x="51.3" y="168.5">GND</text>
<text x="96" y="173.6">2</text>
<text x="96" y="171">3</text>
<text x="96" y="168.5">4</text>
<text x="125" y="168.2">Green</text>
<text x="131.6" y="168.2">LED</text>
<text x="96" y="176.1">1</text>
<text x="85.6" y="185">GND</text>
<text x="94" y="180.4">61300611021</text>
<text x="94.2" y="182.7">J3</text>
<text x="119.9" y="185">GND</text>
<text x="178.2" y="214.2">-HV</text>
<text x="196.9" y="223.1">J4</text>
<text x="196.9" y="225.7">Conn_01x03_Pin</text>
<text x="178.3" y="232">GND</text>
<text x="175.8" y="239.6">+5V</text>
<text x="183.3" y="239.6">+HV</text>
<text x="196.9" y="247.2">J6</text>
<text x="196.9" y="249.8">Conn_01x02_Pin</text>
</g>
<g font-size="1.8" fill="#a90000">
<text x="55.2" y="53.1">3</text>
<text x="75.5" y="53.1">4</text>
<text x="205.5" y="52.1" transform="rotate(-90 205.5 52.1)">13</text>
<text x="208" y="52.1" transform="rotate(-90 208 52.1)">12</text>
<text x="210.6" y="52.1" transform="rotate(-90 210.6 52.1)">11</text>
<text x="213.1" y="52.1" transform="rotate(-90 213.1 52.1)">10</text>
<text x="55.2" y="58.2">1</text>
<text x="55.2" y="55.6">2</text>
<text x="75.5" y="55.6">5</text>
<text x="75.5" y="58.2">6</text>
<text x="309.6" y="59.1" transform="rotate(-90 309.6 59.1)">1</text>
<text x="104.7" y="64.5">1</text>
<text x="124.4" y="64.5">14</text>
<text x="198.7" y="64.5">1</text>
<text x="219" y="64.5">9</text>
<text x="262.2" y="65.8">2</text>
<text x="262.2" y="63.2">3</text>
<text x="262.2" y="60.7">4</text>
<text x="282.5" y="60.7">5</text>
<text x="282.5" y="63.2">6</text>
<text x="282.5" y="65.8">7</text>
<text x="313" y="64.5">3</text>
<text x="104.7" y="67.1">2</text>
<text x="104.7" y="69.6">3</text>
<text x="124.4" y="69.6">12</text>
<text x="124.4" y="67.1">13</text>
<text x="198.7" y="67.1">2</text>
<text x="198.7" y="69.6">3</text>
<text x="219" y="69.6">7</text>
<text x="219" y="67.1">8</text>
<text x="262.2" y="68.3">1</text>
<text x="282.5" y="68.3">8</text>
<text x="309.6" y="71.8" transform="rotate(-90 309.6 71.8)">2</text>
<text x="104.7" y="72.1">4</text>
<text x="104.7" y="74.7">5</text>
<text x="104.7" y="77.2">6</text>
<text x="124.4" y="74.7">10</text>
<text x="124.4" y="72.1">11</text>
<text x="125" y="77.2">9</text>
<text x="104.7" y="79.8">7</text>
<text x="125" y="79.8">8</text>
<text x="205.5" y="84.5" transform="rotate(-90 205.5 84.5)">4</text>
<text x="208" y="84.5" transform="rotate(-90 208 84.5)">5</text>
<text x="210.6" y="84.5" transform="rotate(-90 210.6 84.5)">6</text>
<text x="75.5" y="107.7">1</text>
<text x="95.8" y="107.7">6</text>
<text x="337.1" y="102.6">1</text>
<text x="344.1" y="102.6">2</text>
<text x="75.5" y="110.2">2</text>
<text x="75.5" y="112.8">3</text>
<text x="95.8" y="112.8">4</text>
<text x="95.8" y="110.2">5</text>
<text x="205.5" y="122" transform="rotate(-90 205.5 122)">13</text>
<text x="208" y="122" transform="rotate(-90 208 122)">12</text>
<text x="210.6" y="122" transform="rotate(-90 210.6 122)">11</text>
<text x="213.1" y="122" transform="rotate(-90 213.1 122)">10</text>
<text x="262.2" y="130.6">4</text>
<text x="282.5" y="130.6">5</text>
<text x="309.6" y="129" transform="rotate(-90 309.6 129)">1</text>
<text x="198.7" y="134.4">1</text>
<text x="198.7" y="136.9">2</text>
<text x="219" y="136.9">8</text>
<text x="219" y="134.4">9</text>
<text x="262.2" y="135.6">2</text>
<text x="262.2" y="133.1">3</text>
<text x="282.5" y="133.1">6</text>
<text x="282.5" y="135.6">7</text>
<text x="313" y="134.4">3</text>
<text x="91.4" y="143.3">1</text>
<text x="198.7" y="139.4">3</text>
<text x="219" y="139.4">7</text>
<text x="262.2" y="138.2">1</text>
<text x="282.5" y="138.2">8</text>
<text x="309.6" y="141.7" transform="rotate(-90 309.6 141.7)">2</text>
<text x="91.4" y="145.8">2</text>
<text x="205.5" y="154.4" transform="rotate(-90 205.5 154.4)">4</text>
<text x="208" y="154.4" transform="rotate(-90 208 154.4)">5</text>
<text x="210.6" y="154.4" transform="rotate(-90 210.6 154.4)">6</text>
<text x="121.7" y="159.5" transform="rotate(-90 121.7 159.5)">2</text>
<text x="92" y="167.4">4</text>
<text x="92" y="164.8">5</text>
<text x="92" y="162.3">6</text>
<text x="92" y="172.5">2</text>
<text x="92" y="169.9">3</text>
<text x="121.7" y="172.2" transform="rotate(-90 121.7 172.2)">1</text>
<text x="92" y="175">1</text>
<text x="191.7" y="220.7">3</text>
<text x="191.7" y="225.8">1</text>
<text x="191.7" y="223.3">2</text>
<text x="191.7" y="248.7">1</text>
<text x="191.7" y="246.1">2</text>
</g>
</svg>
